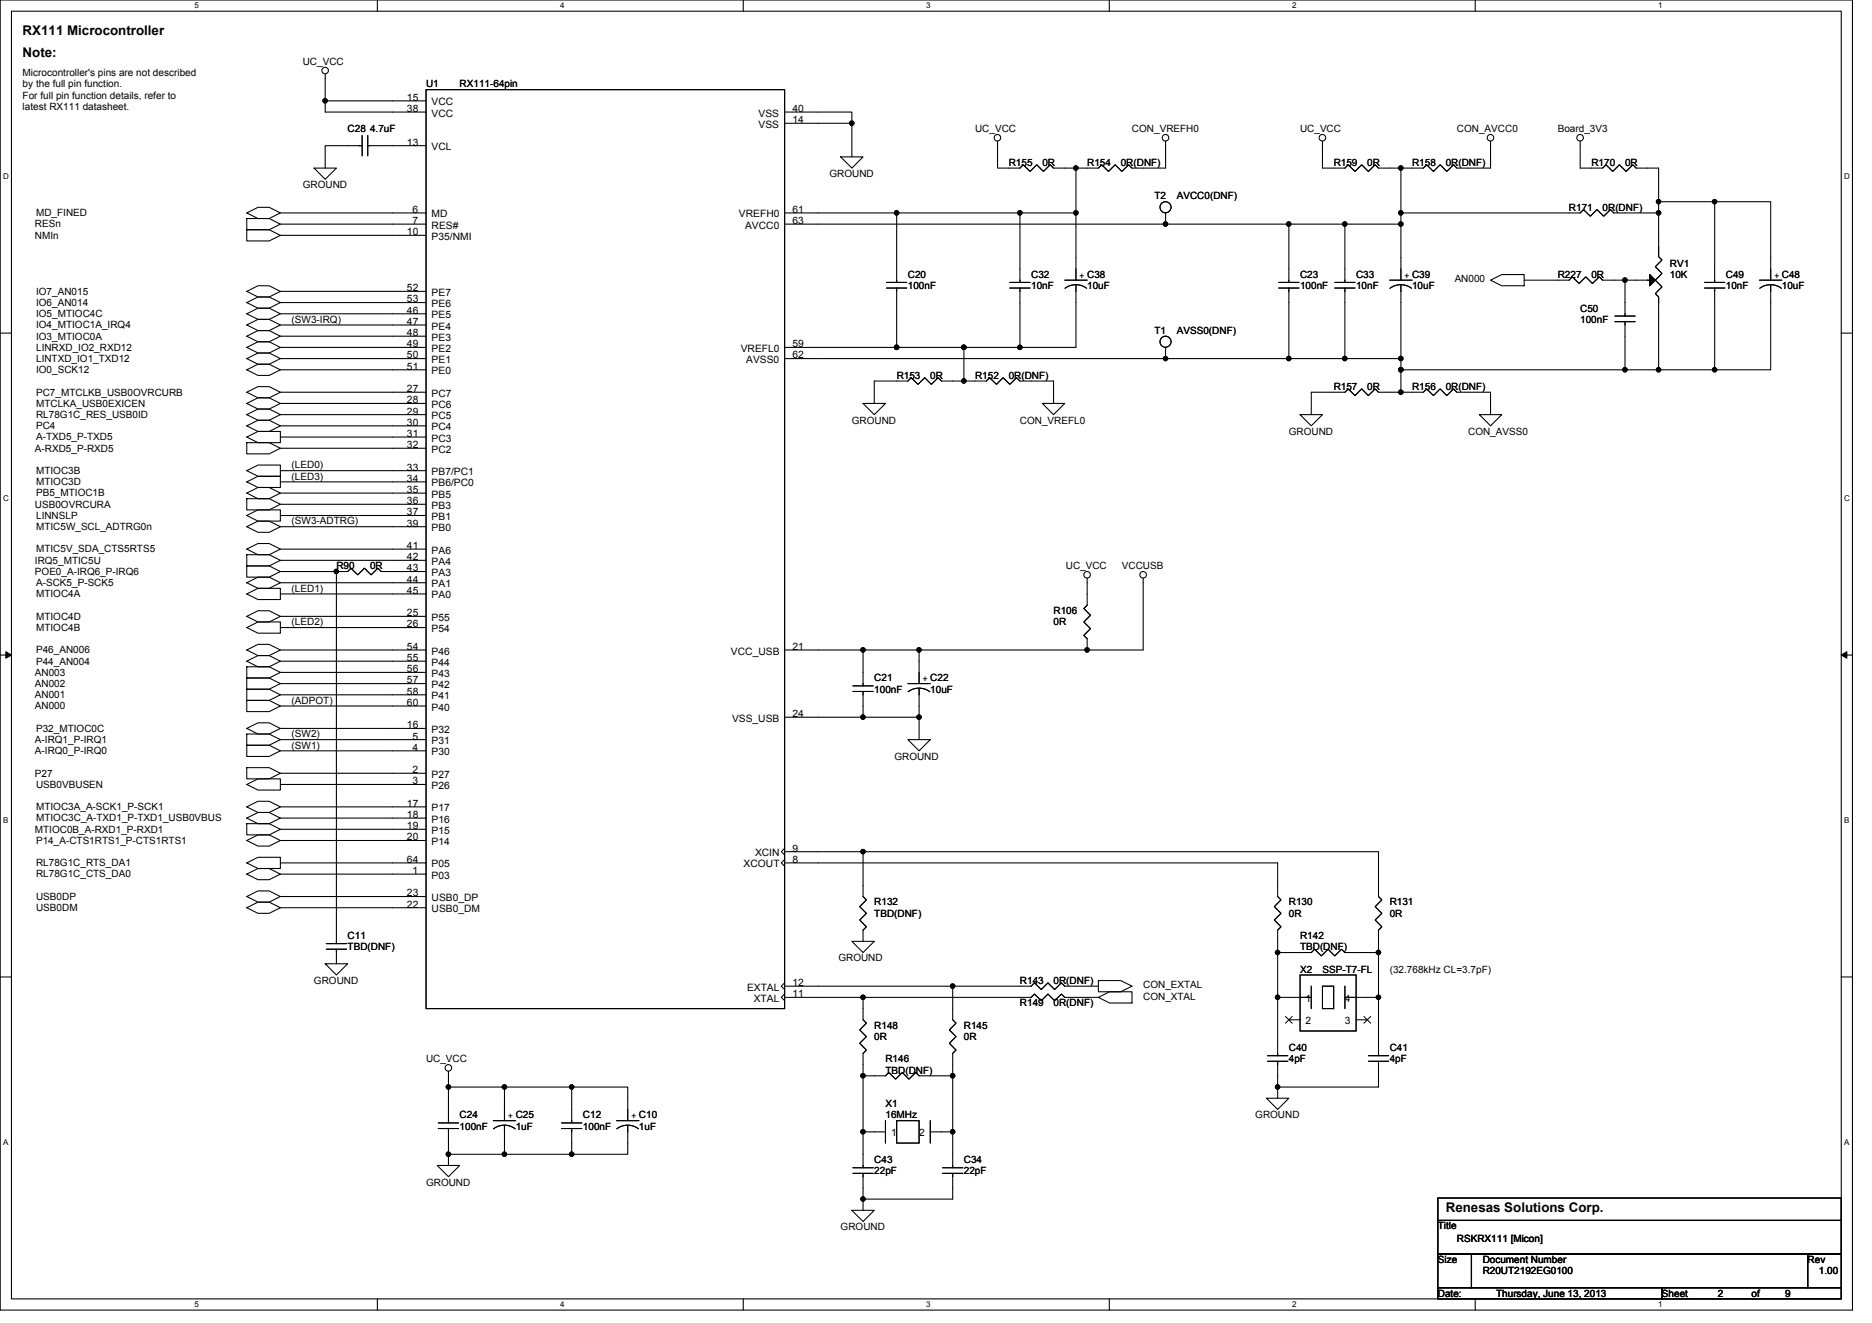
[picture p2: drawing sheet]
<svg xmlns="http://www.w3.org/2000/svg" width="297mm" height="210mm" viewBox="0 0 297 210" stroke-linecap="round" stroke-linejoin="round" font-family="sans-serif">
<path d="M0 0h293.9v207.9h-293.9zM1.8 1.8h290.4v204.3h-290.4z" fill="none" stroke="#000" stroke-width=".17"/>
<g fill="#fff">
<path d="M30.8 .2h.7v1.4h-.7z"/>
<path d="M30.8 206.3h.7v1.4h-.7z"/>
</g>
<path d="M59.9 0v1.8M59.9 206.1v1.8" fill="none" stroke="#000" stroke-width=".17"/>
<g fill="#fff">
<path d="M88.9 .2h.7v1.4h-.7z"/>
<path d="M88.9 206.3h.7v1.4h-.7z"/>
</g>
<path d="M117.9 0v1.8M117.9 206.1v1.8" fill="none" stroke="#000" stroke-width=".17"/>
<g fill="#fff">
<path d="M147 .2h.7v1.4h-.7z"/>
<path d="M147 206.3h.7v1.4h-.7z"/>
</g>
<path d="M176 0v1.8M176 206.1v1.8" fill="none" stroke="#000" stroke-width=".17"/>
<g fill="#fff">
<path d="M205 .2h.7v1.4h-.7z"/>
<path d="M205 206.3h.7v1.4h-.7z"/>
</g>
<path d="M234.1 0v1.8M234.1 206.1v1.8" fill="none" stroke="#000" stroke-width=".17"/>
<g fill="#fff">
<path d="M263.1 .2h.7v1.4h-.7z"/>
<path d="M263.1 206.3h.7v1.4h-.7z"/>
<path d="M.5 27.3h.9v1.4h-.9z"/>
<path d="M292.6 27.3h.9v1.4h-.9z"/>
<path d="M.5 78.4h.9v1.4h-.9z"/>
<path d="M292.6 78.4h.9v1.4h-.9z"/>
</g>
<path d="M0 52.9h1.8M292.2 52.9h1.7" fill="none" stroke="#000" stroke-width=".17"/>
<g fill="#fff">
<path d="M.5 129.5h.8v1.4h-.8z"/>
<path d="M292.6 129.5h.9v1.4h-.9z"/>
</g>
<path d="M0 103.9h1.8M292.2 103.9h1.7" fill="none" stroke="#000" stroke-width=".17"/>
<path d="M.9 103.4l.9 .5-.9 .5zM292.2 103.9l.8-.5v1z" fill="#000" stroke="#000" stroke-width=".16"/>
<g fill="#fff">
<path d="M.5 180.5h.8v1.4h-.8z"/>
<path d="M292.6 180.5h.9v1.4h-.9z"/>
</g>
<g fill="none" stroke="#000" stroke-width=".17">
<path d="M51.6 11.7v4.3M51.6 16v1.8h16M67.6 16h-16M67.6 14.2h56.9v145.8h-56.9zM124.5 19.6h10.7M124.5 17.8h10.7v1.8M135.2 19.6v5.3M39.2 34.7h3.5l1.8 .9-1.8 .8h-3.5zM39.2 33.8l1.7-.9h1.8l1.8 .9-1.8 .9h-1.8zM39.2 36.4h3.5l1.8 .9-1.8 .9h-3.5zM44.5 35.6h23.1M44.5 33.8h23.1"/>
<path d="M49.8 26.7h3.6l-1.8 1.7zM57.5 23.1h-5.9v3.6M57.5 21.5v3.2M58.4 23.1h9.2M58.4 21.5v3.2M67.6 37.3h-23.1M124.5 35.6h60.5M124.5 33.8h17.8M133.4 24.9h3.5l-1.7 1.8zM142.3 33.8v11M142.3 33.8h19.5v11M158.3 22.4v4.3h3.5l.6-.6 1 1.1 1.1-1.1 1.1 1.1 1-1.1 .6 .6h7.1l.5-.6 1.1 1.1 1.1-1.1 1 1.1 1.1-1.1 .5 .6h5.4v-4.3"/>
<path d="M161.8 33.8h8.9M170.7 26.7v7.1M170.7 33.8v10.6M185 33.8v1.8M185 35.6h19.5M204.5 35.6v9.2M204.5 35.6h8.9M209.8 22.4v4.3h3.6l.5-.6 1.1 1.1 1.1-1.1 1 1.1 1.1-1.1 .5 .6h3.6M213.4 35.6v9.2M213.4 35.6h8.9v8.8M222.3 33.8v1.8M222.3 26.7v7.1h28.4l.6-.5 1 1 1.1-1 1.1 1 1-1 .6 .5h7.1"/>
<path d="M236.5 22.4v4.3h-5.3l-.6-.6-1 1.1-1.1-1.1-1 1.1-1.1-1.1-.6 .6h-3.5M250.7 22.4v4.3h3.6l.5-.6 1.1 1.1 1.1-1.1 1 1.1 1.1-1.1 .5 .6h3.6v5.3M263.2 32h8.9M263.2 33.8v6.9l.5 .6-1 1 1 1.1-1 1.1 1 1-1 1.1 .5 .5v11.6M263.2 32v1.8M272.1 32v12.8M272.1 32h8.9v12.4M39.2 48l1.7-.9h1.8l1.8 .9-1.8 .9h-1.8zM39.2 46.2l1.7-.9h1.8l1.8 .9-1.8 .9h-1.8zM39.2 58.7l1.7-.9h1.8l1.8 .9-1.8 .9h-1.8zM39.2 56.9l1.7-.9h1.8l1.8 .9-1.8 .9h-1.8zM39.2 55.1l1.7-.9h1.8l1.8 .9-1.8 .9h-1.8z"/>
<path d="M39.2 53.3l1.7-.8h1.8l1.8 .8-1.8 .9h-1.8zM39.2 51.6l1.7-.9h1.8l1.8 .9-1.8 .9h-1.8zM39.2 49.8l1.7-.9h1.8l1.8 .9-1.8 .9h-1.8zM44.5 46.2h23.1M44.5 48h23.1M44.5 58.7h23.1M44.5 56.9h23.1M44.5 55.1h23.1M44.5 53.3h23.1M44.5 51.6h23.1M44.5 49.8h23.1M124.5 55.1h17.8"/>
<path d="M124.5 56.9h60.5M140.7 45.7h3.2M140.7 44.8h3.2M142.3 45.7v9.4M142.3 55.1h10.6M152.9 55.1v5.4M152.9 55.1h8.9M160.2 45.7h3.2M160.2 44.8h3.2M161.8 45.7v9.4M168.9 44.4h3.6M169 45.7a2.86 2.86 0 0 1 3.4 0"/>
<path d="M170.7 45.2v9.9h-8.9M185 56.9h19.5M185 55.1v1.8M202.9 45.7h3.2M202.9 44.8h3.2M204.5 45.7v11.2M204.5 56.9h8.9M211.8 45.7h3.2M211.8 44.8h3.2M213.4 45.7v11.2M213.4 56.9h8.9M220.5 44.4h3.6"/>
<path d="M220.6 45.7a2.86 2.86 0 0 1 3.4 0M222.3 45.2v11.7M222.3 56.9v1.8M222.3 58.7v3.5h3.5l.6-.5 1.1 1.1 1-1.1 1.1 1.1 1-1.1 .6 .5h5.3v3.6M222.3 58.7h35.5M236.5 44.5l1.8-.9h3.5v1.7h-3.5zM241.8 44.4h7.2l.5-.5 1.1 1.1 1-1.1 1.1 1.1 1.1-1.1 .5 .5 3.5 .1v5.6M256.2 51h3.3M256.2 50.1h3.3M257.8 44.4h4M257.8 58.7h5.4M257.8 51v7.7"/>
<path d="M263.2 58.7h8.9M270.5 45.7h3.2M270.5 44.8h3.2M272.1 45.7v13M279.2 44.4h3.5M279.2 45.7a2.86 2.86 0 0 1 3.5 0M281 45.2v13.5h-8.9M39.2 79.1h3.5l1.8 .9-1.8 .9h-3.5zM39.2 76.5l1.7-.9h3.6v1.7h-3.6zM39.2 70.2h3.5l1.8 .9-1.8 .9h-3.5zM39.2 69.3l1.7-.8h3.6v1.7h-3.6zM39.2 74.7l1.7-.9h3.6v1.8h-3.6z"/>
<path d="M39.2 62.2l1.7-.9h1.8l1.8 .9-1.8 .9h-1.8zM39.2 78.2l1.7-.9h1.8l1.8 .9-1.8 .9h-1.8zM39.2 64l1.7-.9h1.8l1.8 .9-1.8 .9h-1.8zM39.2 65.8l1.7-.9h1.8l1.8 .9-1.8 .9h-1.8zM39.2 67.6l1.7-.9h1.8l1.8 .9-1.8 .9h-1.8zM67.6 78.2h-23.1M67.6 76.5h-23.1M67.6 74.7h-23.1M67.6 71.1h-23.1M67.6 69.3h-23.1M67.6 67.6h-23.1M67.6 65.8h-23.1"/>
<path d="M67.6 64h-23.1M67.6 62.2h-23.1M136.9 64h3.6l-1.8 1.8zM152.9 60.5h-3.5l-.5-.6-1.1 1.1-1.1-1.1-1 1.1-1.1-1.1-.5 .6h-5.4v3.5M152.9 60.5h3.6l.5-.6 1.1 1.1 1.1-1.1 1 1.1 1.1-1.1 .5 .6h5.4v3.5M165.4 64h3.5l-1.7 1.8zM206.3 65.8h3.5l-1.7 1.8zM222.3 62.2h-3.6l-.5-.5-1.1 1.1-1-1.1-1.1 1.1-1.1-1.1-.5 .5h-5.3v3.6M234.7 65.8h3.6l-1.8 1.8zM39.2 92.5l1.7-.9h1.8l1.8 .9-1.8 .8h-1.8zM39.2 89.8h3.5l1.8 .9-1.8 .9h-3.5zM39.2 87.1l1.7-.9h1.8l1.8 .9-1.8 .9h-1.8z"/>
<path d="M39.2 83.6l1.7-.9h1.8l1.8 .9-1.8 .9h-1.8zM39.2 81.8l1.7-.9h3.6v1.8h-3.6zM39.2 99.6l1.7-.9h3.6v1.8h-3.6zM39.2 97.8l1.7-.9h1.8l1.8 .9-1.8 .9h-1.8zM39.2 94.2l1.7-.9h3.6v1.8h-3.6zM39.2 88h3.5l1.8 .9-1.8 .9h-3.5zM44.5 90.7h8.9M44.5 94.2h23.1M44.5 92.5h23.1M44.5 88.9h23.1M44.5 87.1h23.1M44.5 83.6h23.1"/>
<path d="M44.5 81.8h23.1M44.5 80h23.1M53.4 90.7v59M53.4 90.7h1.8l.5-.6 1.1 1.1 1-1.1 1.1 1.1 1.1-1.1 .5 .6h7.1M67.6 99.6h-23.1M67.6 97.8h-23.1M172.5 91.7v4.3l-.5 .5 1 1.1-1 1.1 1 1-1 1.1 .5 .5v1.8M181.4 91.7v11.4h-8.9M39.2 116.5h3.5l1.8 .8-1.8 .9h-3.5zM39.2 118.2h3.5l1.8 .9-1.8 .9h-3.5zM39.2 115.6l1.7-.9h1.8l1.8 .9-1.8 .9h-1.8zM39.2 103.1l1.7-.9h1.8l1.8 .9-1.8 .9h-1.8z"/>
<path d="M39.2 104.9l1.7-.9h1.8l1.8 .9-1.8 .9h-1.8zM39.2 105.8h3.5l1.8 .9-1.8 .9h-3.5zM39.2 107.6h3.5l1.8 .9-1.8 .8h-3.5zM39.2 109.3h3.5l1.8 .9-1.8 .9h-3.5zM39.2 111.1h3.5l1.8 .9-1.8 .9h-3.5zM44.5 112h23.1M44.5 110.2h23.1M44.5 108.5h23.1M44.5 106.7h23.1M44.5 104.9h23.1M44.5 103.1h23.1M67.6 115.6h-23.1"/>
<path d="M67.6 119.1h-23.1M67.6 117.3h-23.1M124.5 113.8h12.4M124.5 103.1h12.4v5.7M135.3 109.7h3.3M135.3 108.8h3.3M136.9 103.1h8.9v5.4M136.9 109.7v4.1M144.1 108.5h3.5M144.1 117.3h3.5l-1.8 1.8zM144.1 109.7a2.86 2.86 0 0 1 3.4 0M145.8 109.2v4.6h-8.9"/>
<path d="M145.8 113.8v3.5M145.8 103.1h26.7M39.2 133.3l1.7-.8h1.8l1.8 .8-1.8 .9h-1.8zM39.2 130.7h3.5l1.8 .9-1.8 .9h-3.5zM39.2 129.8l1.7-.9h1.8l1.8 .9-1.8 .9h-1.8zM39.2 128l1.7-.9h1.8l1.8 .9-1.8 .9h-1.8zM39.2 124.5l1.7-.9h3.6v1.7h-3.6zM39.2 121.8h3.5l1.8 .9-1.8 .9h-3.5zM39.2 136.9l1.7-.9h3.6v1.8h-3.6zM39.2 138.7l1.7-.9h1.8l1.8 .9-1.8 .9h-1.8zM67.6 133.3l-23.1 .1M67.6 131.6h-23.1"/>
<path d="M67.6 129.8h-23.1M67.6 128h-23.1M67.6 124.5h-23.1M67.6 122.7h-23.1M67.6 136.9h-23.1M67.6 138.7h-23.1M124.5 136.9h78.2v5.3l.6 .6-1.1 1 1.1 1.1-1.1 1.1 1.1 1-.6 .6v3.5M124.5 135.1h12.4v7.1l.6 .6-1.1 1 1.1 1.1-1.1 1.1 1.1 1-.6 .6v1.8M124.5 136.4l-.5 .5 .5 .5M124.5 134.6l-.5 .5 .5 .6M136.9 135.1h81.8v7.1l.6 .6-1.1 1 1.1 1.1-1.1 1.1 1.1 1-.6 .6v3.5M0 155h1.8"/>
<path d="M39.2 142.2l1.7-.8h1.8l1.8 .8-1.8 .9h-1.8zM39.2 144l1.7-.9h1.8l1.8 .9-1.8 .9h-1.8zM44.5 142.2h23.1M51.6 152.9h3.6l-1.8 1.8zM51.8 150.6h3.2M51.8 149.7h3.2M53.4 150.6v2.3M67.6 144h-23.1M124.5 158.2h12.4M124.5 156.5h26.7M124.5 157.7l-.5 .5 .5 .6M124.5 155.9l-.5 .6 .5 .5"/>
<path d="M135.2 149.4h3.5l-1.8 1.7zM136.9 158.2v3.6l.6 .5-1.1 1.1 1.1 1.1-1.1 1 1.1 1.1-.6 .5v3.6h3.6l.5-.5 1.1 1 1.1-1 1 1 1.1-1 .5 .5h5.4M151.2 156.5h12.4l.5-.6 1.1 1.1 1.1-1.1 1 1.1 1.1-1.1 .5 .6h5.4M151.2 156.5v5.3l.5 .5-1.1 1.1 1.1 1.1-1.1 1 1.1 1.1-.5 .5v3.6M174.3 158.2h-5.4l-.5-.5-1.1 1.1-1-1.1-1.1 1.1-1.1-1.1-.5 .5h-26.7M174.3 158.2l1.8-.8h3.5v1.7h-3.5zM174.3 155.6h3.5l1.8 .9-1.8 .9h-3.5zM202.7 158.2h5.4M202.7 158.2v9.3M202.7 151.1v7.1M202.7 151.1h5.4l.5-.5 1.1 1.1 1-1.1 1.1 1.1 1.1-1.1 .5 .5h5.3M206.3 154.7h8.9v8.9h-8.9z"/>
<path d="M208.1 156.5v3.5M209.8 156.5h1.8v3.5h-1.8zM213.4 158.2h5.3M213.4 156.5v3.5M218.7 158.2v9.3M218.7 151.1v7.1M292.2 155h1.7M69.6 179h3.2M69.6 178.2h3.2M71.2 172.5v5.7M71.2 179v4.1M71.2 170v2.5"/>
<path d="M71.2 172.5h8.8v5.3M78.3 177.8h3.5M78.3 179.1a2.86 2.86 0 0 1 3.4 0M80 172.5h10.7M80 178.5v4.6h-8.8M89.1 179h3.2M89.1 178.2h3.2M90.7 172.5v5.7M90.7 179v4.1M90.7 172.5h8.9v5.3M97.8 177.8h3.6M97.9 179.1a2.86 2.86 0 0 1 3.4 0"/>
<path d="M99.6 178.5v4.6h-8.9M136.9 170.7v8.9M136.9 179.6v5.7M136.9 179.6h3.6M140.5 177.8v3.6M142.3 177.8h3.5v3.6h-3.5zM147.6 179.6h3.6M147.6 177.8v3.6M151.2 179.6v5.7M151.2 170.7v8.9M201 174.2h3.5l-1.8 1.8zM201.1 168.4h3.2"/>
<path d="M201.1 167.5h3.2M202.7 168.4v4.1M202.7 172.5v1.7M204.5 161.8h1.8M215.2 161.8h1.8M217.1 168.4h3.2M217.1 167.5h3.2M218.7 168.4v4.1h-16M69.4 184.9h3.5l-1.7 1.8zM71.2 183.1v1.8M80 183.1h10.7M135.2 192h3.5l-1.8 1.8z"/>
<path d="M135.3 186.2h3.3M135.3 185.3h3.3M136.9 186.2v4M136.9 190.2v1.8M149.6 186.2h3.2M149.6 185.3h3.2M151.2 186.2v4h-14.3M228.2 190.1h64v3.5h-64zM228.2 193.6h64v5.4h-64zM228.2 199h5.3v5.3h-5.3zM233.5 199h53.3v5.3h-53.3zM286.8 199h5.4v5.3h-5.4z"/>
<path d="M228.2 204.3h35.5v1.8h-35.5zM263.7 204.3h28.5v1.8h-28.5z"/>
<circle cx="51.6" cy="11.2" r=".52"/>
<circle cx="158.3" cy="21.9" r=".52"/>
<circle cx="184.9" cy="21.9" r=".52"/>
<circle cx="184.9" cy="32.9" r=".88"/>
<circle cx="209.8" cy="21.9" r=".52"/>
<circle cx="236.5" cy="21.9" r=".52"/>
<circle cx="250.7" cy="21.9" r=".52"/>
<circle cx="184.9" cy="54.2" r=".88"/>
<circle cx="172.5" cy="91.2" r=".52"/>
<circle cx="181.4" cy="91.2" r=".52"/>
<circle cx="71.1" cy="169.4" r=".52"/>
</g>
<g fill="#000" stroke="#000" stroke-width=".17">
<path d="M261.8 43.6l.9 .8-.9 .9z" fill-rule="evenodd"/>
<path d="M261.8 43.6l.9 .8-.9 .9z" fill-rule="evenodd"/>
<circle cx="51.6" cy="16" r=".35"/>
<circle cx="135.2" cy="19.5" r=".35"/>
<circle cx="142.3" cy="33.8" r=".35"/>
<circle cx="161.8" cy="33.8" r=".35"/>
<circle cx="170.7" cy="33.8" r=".35"/>
<circle cx="170.7" cy="26.7" r=".35"/>
<circle cx="184.9" cy="35.5" r=".35"/>
<circle cx="204.5" cy="35.5" r=".35"/>
<circle cx="213.4" cy="35.5" r=".35"/>
<circle cx="222.3" cy="26.7" r=".35"/>
<circle cx="222.3" cy="35.5" r=".35"/>
<circle cx="222.3" cy="33.8" r=".35"/>
<circle cx="263.2" cy="33.8" r=".35"/>
<circle cx="263.2" cy="32" r=".35"/>
<circle cx="272.1" cy="32" r=".35"/>
<circle cx="142.3" cy="55.1" r=".35"/>
<circle cx="152.9" cy="55.1" r=".35"/>
<circle cx="161.8" cy="55.1" r=".35"/>
<circle cx="184.9" cy="56.9" r=".35"/>
<circle cx="204.5" cy="56.9" r=".35"/>
<circle cx="213.4" cy="56.9" r=".35"/>
<circle cx="222.3" cy="58.7" r=".35"/>
<circle cx="222.3" cy="56.9" r=".35"/>
<circle cx="257.8" cy="44.4" r=".35"/>
<circle cx="257.8" cy="58.7" r=".35"/>
<circle cx="263.2" cy="58.7" r=".35"/>
<circle cx="272.1" cy="58.7" r=".35"/>
<circle cx="152.9" cy="60.4" r=".35"/>
<circle cx="222.3" cy="62.2" r=".35"/>
<circle cx="53.4" cy="90.7" r=".35"/>
<circle cx="136.9" cy="103.1" r=".35"/>
<circle cx="136.9" cy="113.8" r=".35"/>
<circle cx="145.8" cy="113.8" r=".35"/>
<circle cx="145.8" cy="103.1" r=".35"/>
<circle cx="172.5" cy="103.1" r=".35"/>
<circle cx="136.9" cy="135.1" r=".35"/>
<circle cx="136.9" cy="158.2" r=".35"/>
<circle cx="151.2" cy="156.5" r=".35"/>
<circle cx="202.7" cy="158.2" r=".35"/>
<circle cx="202.7" cy="151.1" r=".35"/>
<circle cx="218.7" cy="158.2" r=".35"/>
<circle cx="218.7" cy="151.1" r=".35"/>
<circle cx="71.1" cy="172.5" r=".35"/>
<circle cx="80" cy="172.5" r=".35"/>
<circle cx="90.7" cy="172.5" r=".35"/>
<circle cx="136.9" cy="170.7" r=".35"/>
<circle cx="136.9" cy="179.6" r=".35"/>
<circle cx="151.2" cy="170.7" r=".35"/>
<circle cx="151.2" cy="179.6" r=".35"/>
<circle cx="202.7" cy="172.5" r=".35"/>
<circle cx="71.1" cy="183.1" r=".35"/>
<circle cx="80" cy="183.1" r=".35"/>
<circle cx="90.7" cy="183.1" r=".35"/>
<circle cx="136.9" cy="190.2" r=".35"/>
</g>
<path d="M204 161.3l1.1 1M205 161.3l-1 1M216.4 161.3l1.1 1M217.5 161.3l-1.1 1" fill="none" stroke="#000" stroke-width=".16"/>
<g font-size="2.1">
<text x="3.6" y="5.5">RX111 Microcontroller</text>
<text x="3.6" y="9.1">Note:</text>
<text x="229.4" y="192.2">Renesas Solutions Corp.</text>
</g>
<g font-size="1.6">
<text x="48" y="10.3">UC_VCC</text>
<text x="3.6" y="12.1">Microcontroller's pins are not described</text>
<text x="3.6" y="13.9">by the full pin function.</text>
<text x="3.6" y="15.6">For full pin function details, refer to</text>
<text x="3.6" y="17.4">latest RX111 datasheet.</text>
<text x="64.6" y="16">15</text>
<text x="64.6" y="17.8">38</text>
<text x="67.6" y="13.9">U1</text>
<text x="68.5" y="16.7">VCC</text>
<text x="72.9" y="13.9">RX111-64pin</text>
<text x="125.7" y="17.8">40</text>
<text x="55.2" y="21">C28 4.7uF</text>
<text x="64.6" y="23.1">13</text>
<text x="68.5" y="23.8">VCL</text>
<text x="68.5" y="18.5">VCC</text>
<text x="120.4" y="20.3">VSS</text>
<text x="120.4" y="18.5">VSS</text>
<text x="125.7" y="19.5">14</text>
<text x="154.7" y="21">UC_VCC</text>
<text x="179.6" y="21">CON_VREFH0</text>
<text x="206.3" y="21">UC_VCC</text>
<text x="231.2" y="21">CON_AVCC0</text>
<text x="247.2" y="21">Board_3V3</text>
<text x="48" y="29.9">GROUND</text>
<text x="131.6" y="28.1">GROUND</text>
<text x="160.1" y="26.3">R155</text>
<text x="165.4" y="26.3">0R</text>
<text x="172.5" y="26.3">R154</text>
<text x="177.8" y="26.3">0R(DNF)</text>
<text x="211.6" y="26.3">R159</text>
<text x="217" y="26.3">0R</text>
<text x="224.1" y="26.3">R158</text>
<text x="229.4" y="26.3">0R(DNF)</text>
<text x="252.5" y="26.3">R170</text>
<text x="257.8" y="26.3">0R</text>
<text x="5.7" y="34.3">MD_FINED</text>
<text x="65.5" y="33.8">6</text>
<text x="65.5" y="35.5">7</text>
<text x="68.5" y="34.5">MD</text>
<text x="117.3" y="34.5">VREFH0</text>
<text x="125.7" y="33.8">61</text>
<text x="125.7" y="35.5">63</text>
<text x="183.2" y="31.6">T2</text>
<text x="186.7" y="31.6">AVCC0(DNF)</text>
<text x="249" y="33.4">R171</text>
<text x="254.3" y="33.4">0R(DNF)</text>
<text x="5.5" y="36.1">RESn</text>
<text x="5.5" y="37.9">NMIn</text>
<text x="64.6" y="37.3">10</text>
<text x="68.5" y="36.3">RES#</text>
<text x="68.5" y="38.1">P35/NMI</text>
<text x="118.2" y="36.3">AVCC0</text>
<text x="5.7" y="46.8">IO7_AN015</text>
<text x="64.6" y="48">53</text>
<text x="64.6" y="46.2">52</text>
<text x="68.5" y="46.9">PE7</text>
<text x="144.1" y="44.1">C20</text>
<text x="144.1" y="45.9">100nF</text>
<text x="163.6" y="44.1">C32</text>
<text x="163.6" y="45.9">10nF</text>
<text x="171.3" y="44.1">+ C38</text>
<text x="172.5" y="45.9">10uF</text>
<text x="206.3" y="44.1">C23</text>
<text x="206.3" y="45.9">100nF</text>
<text x="215.2" y="44.1">C33</text>
<text x="215.2" y="45.9">10nF</text>
<text x="222.8" y="44.1">+ C39</text>
<text x="224.1" y="45.9">10uF</text>
<text x="230.8" y="44.8">AN000</text>
<text x="247.2" y="44.1">R227</text>
<text x="252.5" y="44.1">0R</text>
<text x="265" y="42.3">RV1</text>
<text x="265" y="44.1">10K</text>
<text x="273.9" y="44.1">C49</text>
<text x="273.9" y="45.9">10nF</text>
<text x="281.5" y="44.1">+ C48</text>
<text x="282.7" y="45.9">10uF</text>
<text x="5.7" y="48.5">IO6_AN014</text>
<text x="5.7" y="53.9">IO3_MTIOC0A</text>
<text x="5.7" y="52.1">IO4_MTIOC1A_IRQ4</text>
<text x="5.7" y="50.3">IO5_MTIOC4C</text>
<text x="46.3" y="51.2">(SW3-IRQ)</text>
<text x="64.6" y="51.5">47</text>
<text x="64.6" y="53.3">48</text>
<text x="64.6" y="49.8">46</text>
<text x="68.5" y="52.3">PE4</text>
<text x="68.5" y="50.5">PE5</text>
<text x="68.5" y="48.7">PE6</text>
<text x="183.2" y="53">T1</text>
<text x="186.7" y="53">AVSS0(DNF)</text>
<text x="250.7" y="49.4">C50</text>
<text x="250.7" y="51.2">100nF</text>
<text x="5.7" y="59.2">IO0_SCK12</text>
<text x="5.7" y="57.4">LINTXD_IO1_TXD12</text>
<text x="5.7" y="55.6">LINRXD_IO2_RXD12</text>
<text x="64.6" y="55.1">49</text>
<text x="64.6" y="56.9">50</text>
<text x="64.6" y="58.7">51</text>
<text x="68.5" y="54.1">PE3</text>
<text x="68.5" y="55.8">PE2</text>
<text x="68.5" y="57.6">PE1</text>
<text x="68.5" y="59.4">PE0</text>
<text x="117.5" y="55.8">VREFL0</text>
<text x="118.4" y="57.6">AVSS0</text>
<text x="125.7" y="56.9">62</text>
<text x="125.7" y="55.1">59</text>
<text x="5.7" y="62.8">PC7_MTCLKB_USB0OVRCURB</text>
<text x="5.7" y="64.5">MTCLKA_USB0EXICEN</text>
<text x="64.6" y="62.2">27</text>
<text x="64.6" y="64">28</text>
<text x="64.6" y="65.8">29</text>
<text x="68.5" y="62.9">PC7</text>
<text x="68.5" y="64.7">PC6</text>
<text x="142.3" y="60.1">R153</text>
<text x="147.6" y="60.1">0R</text>
<text x="154.7" y="60.1">R152</text>
<text x="160.1" y="60.1">0R(DNF)</text>
<text x="211.6" y="61.9">R157</text>
<text x="217" y="61.9">0R</text>
<text x="224.1" y="61.9">R156</text>
<text x="229.4" y="61.9">0R(DNF)</text>
<text x="5.5" y="71.6">A-RXD5_P-RXD5</text>
<text x="5.7" y="69.9">A-TXD5_P-TXD5</text>
<text x="5.7" y="66.3">RL78G1C_RES_USB0ID</text>
<text x="5.7" y="68.1">PC4</text>
<text x="64.6" y="67.5">30</text>
<text x="64.6" y="69.3">31</text>
<text x="64.6" y="71.1">32</text>
<text x="68.5" y="66.5">PC5</text>
<text x="68.5" y="68.3">PC4</text>
<text x="68.5" y="70.1">PC3</text>
<text x="68.5" y="71.8">PC2</text>
<text x="135.2" y="67.2">GROUND</text>
<text x="161.8" y="67.2">CON_VREFL0</text>
<text x="204.5" y="69">GROUND</text>
<text x="233" y="69">CON_AVSS0</text>
<text x="5.7" y="77">MTIOC3D</text>
<text x="5.7" y="75.2">MTIOC3B</text>
<text x="46.3" y="74.3">(LED0)</text>
<text x="46.3" y="76.1">(LED3)</text>
<text x="64.6" y="74.7">33</text>
<text x="64.6" y="76.4">34</text>
<text x="68.5" y="75.4">PB7/PC1</text>
<text x="68.5" y="77.2">PB6/PC0</text>
<text x="5.5" y="80.5">USB0OVRCURA</text>
<text x="5.7" y="82.3">LINNSLP</text>
<text x="5.7" y="78.8">PB5_MTIOC1B</text>
<text x="46.3" y="83.2">(SW3-ADTRG)</text>
<text x="64.6" y="78.2">35</text>
<text x="64.6" y="80">36</text>
<text x="64.6" y="81.8">37</text>
<text x="64.6" y="83.5">39</text>
<text x="68.5" y="79">PB5</text>
<text x="68.5" y="80.7">PB3</text>
<text x="68.5" y="82.5">PB1</text>
<text x="5.5" y="89.4">IRQ5_MTIC5U</text>
<text x="5.7" y="87.7">MTIC5V_SDA_CTS5RTS5</text>
<text x="5.7" y="84.1">MTIC5W_SCL_ADTRG0n</text>
<text x="64.6" y="88.9">42</text>
<text x="64.6" y="87.1">41</text>
<text x="68.5" y="89.6">PA4</text>
<text x="68.5" y="84.3">PB0</text>
<text x="68.5" y="87.8">PA6</text>
<text x="5.5" y="91.2">POE0_A-IRQ6_P-IRQ6</text>
<text x="5.7" y="93">A-SCK5_P-SCK5</text>
<text x="5.7" y="94.8">MTIOC4A</text>
<text x="46.3" y="93.9">(LED1)</text>
<text x="53.4" y="90.3">R90</text>
<text x="58.7" y="90.3">0R</text>
<text x="64.6" y="90.7">43</text>
<text x="64.6" y="92.4">44</text>
<text x="64.6" y="94.2">45</text>
<text x="68.5" y="91.4">PA3</text>
<text x="68.5" y="93.2">PA1</text>
<text x="68.5" y="95">PA0</text>
<text x="169.1" y="90.3">UC_VCC</text>
<text x="178" y="90.3">VCCUSB</text>
<text x="5.7" y="100.1">MTIOC4B</text>
<text x="5.7" y="98.3">MTIOC4D</text>
<text x="46.3" y="99.2">(LED2)</text>
<text x="64.6" y="97.8">25</text>
<text x="64.6" y="99.5">26</text>
<text x="68.5" y="98.5">P55</text>
<text x="68.5" y="100.3">P54</text>
<text x="167.2" y="97.4">R106</text>
<text x="167.2" y="99.2">0R</text>
<text x="5.5" y="107.2">AN003</text>
<text x="5.7" y="103.7">P46_AN006</text>
<text x="5.7" y="105.4">P44_AN004</text>
<text x="64.6" y="103.1">54</text>
<text x="64.6" y="104.9">55</text>
<text x="64.6" y="106.7">56</text>
<text x="68.5" y="103.8">P46</text>
<text x="68.5" y="105.6">P44</text>
<text x="68.5" y="107.4">P43</text>
<text x="116" y="103.8">VCC_USB</text>
<text x="125.7" y="103.1">21</text>
<text x="5.5" y="109">AN002</text>
<text x="5.5" y="110.8">AN001</text>
<text x="5.5" y="112.5">AN000</text>
<text x="46.3" y="111.7">(ADPOT)</text>
<text x="64.6" y="108.4">57</text>
<text x="64.6" y="110.2">58</text>
<text x="64.6" y="112">60</text>
<text x="68.5" y="109.2">P42</text>
<text x="68.5" y="111">P41</text>
<text x="68.5" y="112.7">P40</text>
<text x="125.7" y="113.8">24</text>
<text x="138.7" y="108.1">C21</text>
<text x="138.7" y="109.9">100nF</text>
<text x="146.4" y="108.1">+ C22</text>
<text x="147.6" y="109.9">10uF</text>
<text x="5.5" y="117.9">A-IRQ1_P-IRQ1</text>
<text x="5.5" y="119.7">A-IRQ0_P-IRQ0</text>
<text x="5.7" y="116.1">P32_MTIOC0C</text>
<text x="46.3" y="117">(SW2)</text>
<text x="46.3" y="118.8">(SW1)</text>
<text x="64.6" y="115.5">16</text>
<text x="65.5" y="119.1">4</text>
<text x="65.5" y="117.3">5</text>
<text x="68.5" y="116.3">P32</text>
<text x="68.5" y="119.8">P30</text>
<text x="68.5" y="118.1">P31</text>
<text x="116.2" y="114.5">VSS_USB</text>
<text x="5.5" y="123.2">P27</text>
<text x="5.7" y="125">USB0VBUSEN</text>
<text x="65.5" y="122.7">2</text>
<text x="65.5" y="124.4">3</text>
<text x="68.5" y="123.4">P27</text>
<text x="68.5" y="125.2">P26</text>
<text x="141.9" y="120.5">GROUND</text>
<text x="5.7" y="130.3">MTIOC3C_A-TXD1_P-TXD1_USB0VBUS</text>
<text x="5.7" y="128.5">MTIOC3A_A-SCK1_P-SCK1</text>
<text x="64.6" y="129.8">18</text>
<text x="64.6" y="131.6">19</text>
<text x="64.6" y="128">17</text>
<text x="68.5" y="130.5">P16</text>
<text x="68.5" y="128.7">P17</text>
<text x="5.5" y="132.1">MTIOC0B_A-RXD1_P-RXD1</text>
<text x="5.7" y="133.9">P14_A-CTS1RTS1_P-CTS1RTS1</text>
<text x="5.7" y="137.4">RL78G1C_RTS_DA1</text>
<text x="64.6" y="133.3">20</text>
<text x="64.6" y="136.9">64</text>
<text x="68.5" y="132.3">P15</text>
<text x="68.5" y="134.1">P14</text>
<text x="68.5" y="137.6">P05</text>
<text x="118" y="137.6">XCOUT</text>
<text x="119.8" y="135.8">XCIN</text>
<text x="125.7" y="136.9">8</text>
<text x="125.7" y="135.1">9</text>
<text x="5.7" y="142.8">USB0DP</text>
<text x="5.7" y="139.2">RL78G1C_CTS_DA0</text>
<text x="64.6" y="144">22</text>
<text x="64.6" y="142.2">23</text>
<text x="65.5" y="138.7">1</text>
<text x="68.5" y="143">USB0_DP</text>
<text x="68.5" y="139.4">P03</text>
<text x="138.7" y="143.7">R132</text>
<text x="204.5" y="143.7">R130</text>
<text x="220.5" y="143.7">R131</text>
<text x="5.7" y="144.5">USB0DM</text>
<text x="55.2" y="149">C11</text>
<text x="68.5" y="144.7">USB0_DM</text>
<text x="138.7" y="145.4">TBD(DNF)</text>
<text x="204.5" y="145.4">0R</text>
<text x="206.3" y="149">R142</text>
<text x="220.5" y="145.4">0R</text>
<text x="55.2" y="150.8">TBD(DNF)</text>
<text x="133" y="152.5">GROUND</text>
<text x="206.3" y="150.8">TBD(DNF)</text>
<text x="206.3" y="154.3">X2</text>
<text x="209.8" y="154.3">SSP-T7-FL</text>
<text x="220.5" y="154.3">(32.768kHz CL=3.7pF)</text>
<text x="49.8" y="156.1">GROUND</text>
<text x="118.5" y="157.2">EXTAL</text>
<text x="119.6" y="159">XTAL</text>
<text x="125.7" y="156.4">12</text>
<text x="125.7" y="158.2">11</text>
<text x="161.8" y="159.7">R149</text>
<text x="161.8" y="156.1">R143</text>
<text x="167.2" y="159.7">0R(DNF)</text>
<text x="167.2" y="156.1">0R(DNF)</text>
<text x="181.4" y="158.6">CON_XTAL</text>
<text x="181.4" y="156.8">CON_EXTAL</text>
<text x="207.2" y="159">1</text>
<text x="213.4" y="159">4</text>
<text x="138.7" y="163.2">R148</text>
<text x="138.7" y="165">0R</text>
<text x="152.9" y="163.2">R145</text>
<text x="152.9" y="165">0R</text>
<text x="204.5" y="166.8">C40</text>
<text x="207.2" y="162.5">2</text>
<text x="213.4" y="162.5">3</text>
<text x="220.5" y="166.8">C41</text>
<text x="67.6" y="168.6">UC_VCC</text>
<text x="140.5" y="168.6">R146</text>
<text x="140.5" y="170.3">TBD(DNF)</text>
<text x="204.5" y="168.6">4pF</text>
<text x="220.5" y="168.6">4pF</text>
<text x="72.9" y="177.4">C24</text>
<text x="72.9" y="179.2">100nF</text>
<text x="80.6" y="177.4">+ C25</text>
<text x="81.8" y="179.2">1uF</text>
<text x="92.5" y="177.4">C12</text>
<text x="92.5" y="179.2">100nF</text>
<text x="100.1" y="177.4">+ C10</text>
<text x="101.4" y="179.2">1uF</text>
<text x="140.5" y="175.7">X1</text>
<text x="140.5" y="177.4">16MHz</text>
<text x="199.2" y="177.4">GROUND</text>
<text x="138.7" y="184.6">C43</text>
<text x="141.4" y="180.3">1</text>
<text x="145.8" y="180.3">2</text>
<text x="152.9" y="184.6">C34</text>
<text x="67.6" y="188.1">GROUND</text>
<text x="138.7" y="186.3">22pF</text>
<text x="152.9" y="186.3">22pF</text>
<text x="133.4" y="195.2">GROUND</text>
<text x="228.2" y="195.1">Title</text>
<text x="231.2" y="197">RSKRX111 [Micon]</text>
<text x="228.2" y="200.4">Size</text>
<text x="235.3" y="200.4">Document Number</text>
<text x="235.3" y="202.2">R20UT2192EG0100</text>
<text x="286.8" y="200.4">Rev</text>
<text x="288.6" y="202.2">1.00</text>
<text x="228.2" y="205.7">Date:</text>
<text x="237.4" y="205.7">Thursday, June 13, 2013</text>
<text x="263.7" y="205.7">Sheet</text>
<text x="272.6" y="205.7">2</text>
<text x="277.9" y="205.7">of</text>
<text x="283.3" y="205.7">9</text>
</g>
<g font-size="1.3">
<text x="30.8" y="1.3">5</text>
<text x="88.9" y="1.3">4</text>
<text x="147" y="1.3">3</text>
<text x="205" y="1.3">2</text>
<text x="263.1" y="1.3">1</text>
<text x=".5" y="28.4">D</text>
<text x="292.6" y="28.4">D</text>
<text x=".5" y="79.5">C</text>
<text x="292.6" y="79.5">C</text>
<text x=".5" y="130.6">B</text>
<text x="292.6" y="130.6">B</text>
<text x=".5" y="181.7">A</text>
<text x="292.6" y="181.7">A</text>
<text x="30.8" y="207.4">5</text>
<text x="88.9" y="207.4">4</text>
<text x="147" y="207.4">3</text>
<text x="205" y="207.4">2</text>
<text x="263.1" y="207.4">1</text>
</g>
</svg>
